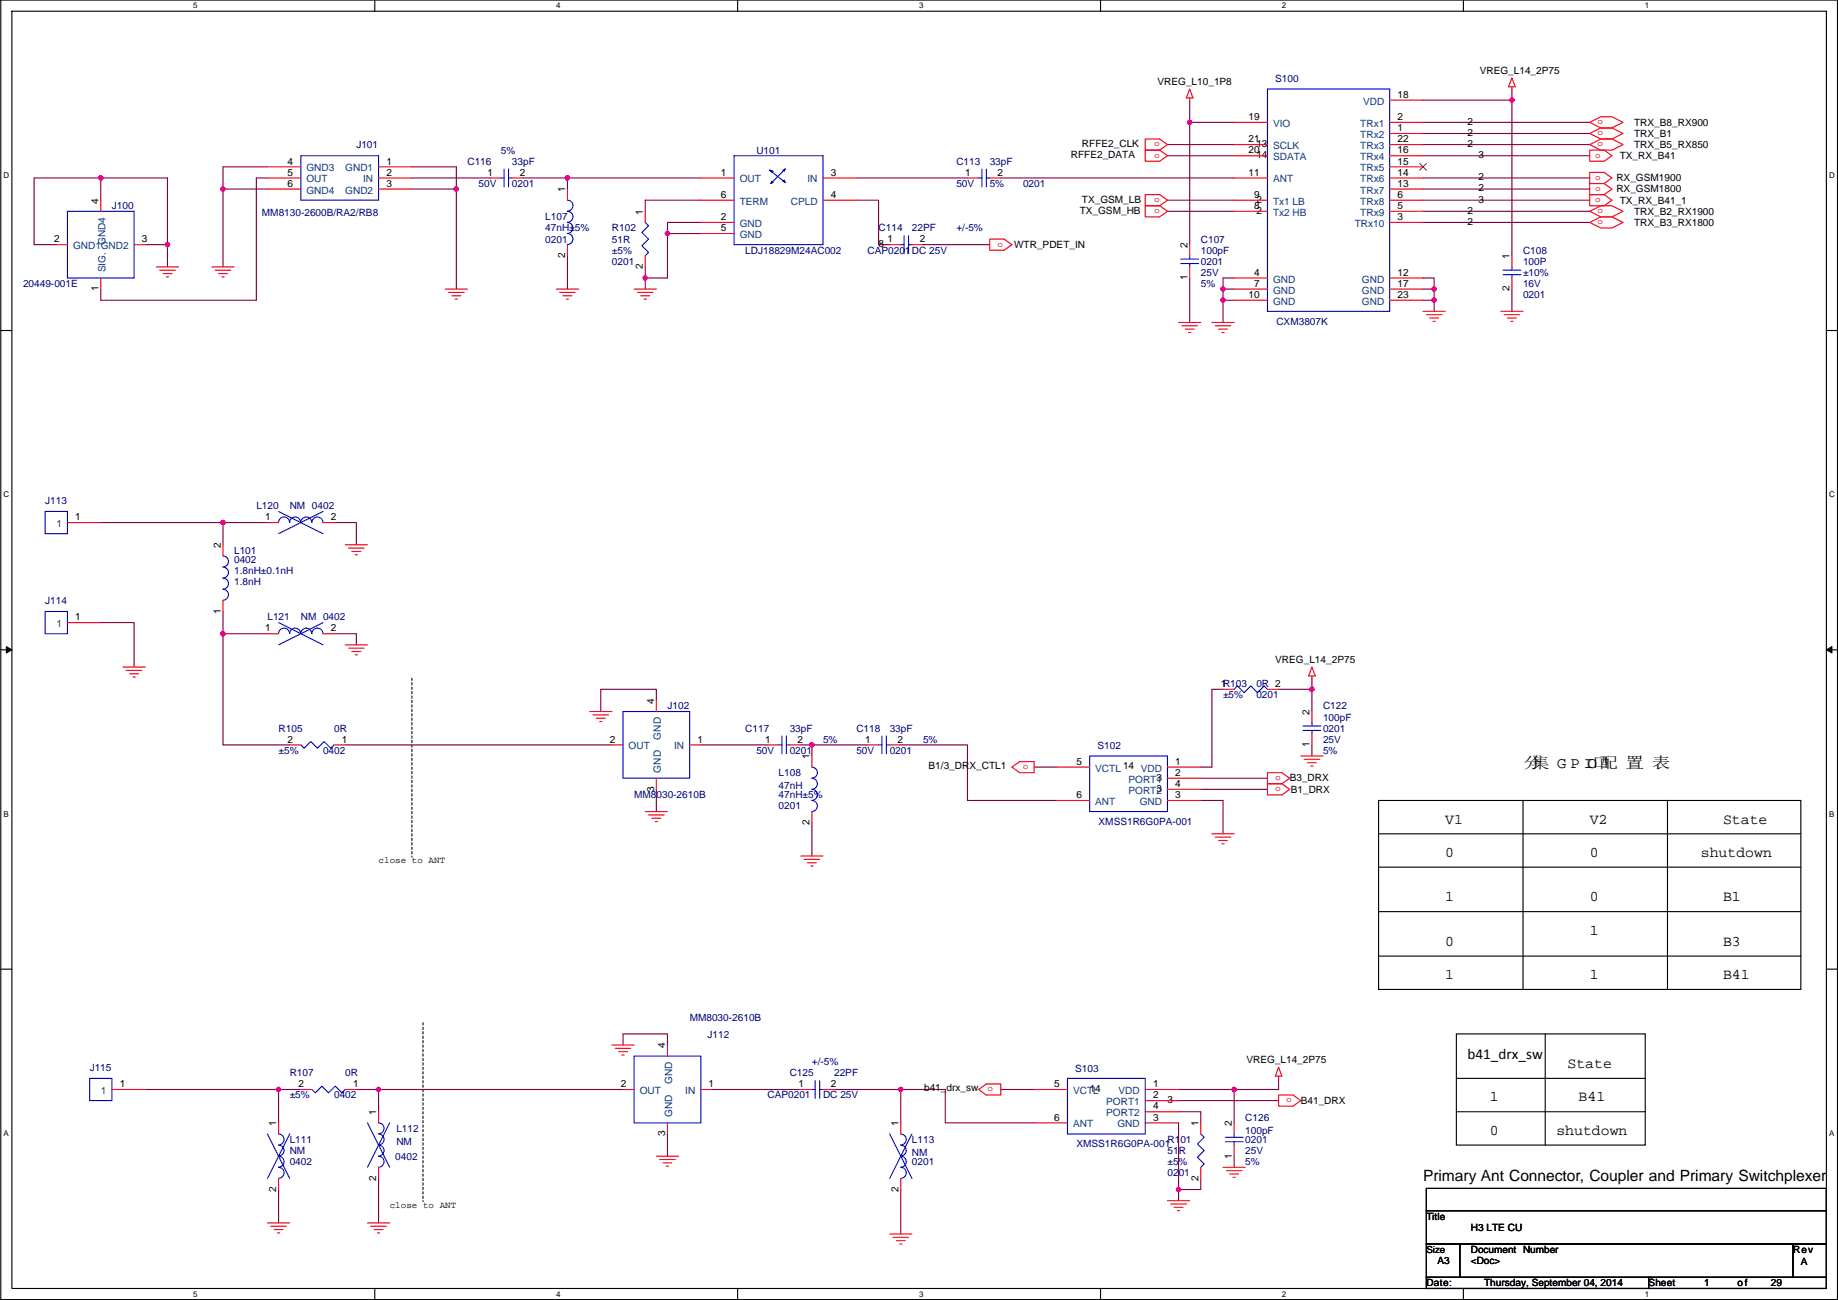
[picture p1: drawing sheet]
<svg xmlns="http://www.w3.org/2000/svg" width="420mm" height="297mm" viewBox="0 0 420 297" stroke-linecap="round" stroke-linejoin="round" font-family="sans-serif">
<path d="M.2 0h419.8v296.9h-419.8zM2.7 2.6h414.8v291.8h-414.8z" fill="none" stroke="#000" stroke-width=".25"/>
<g fill="#fff">
<path d="M44.2 .3h1v2h-1z"/>
<path d="M44.2 294.7h1v2h-1z"/>
</g>
<path d="M85.7 0v2.6M85.7 294.4v2.5" fill="none" stroke="#000" stroke-width=".25"/>
<g fill="#fff">
<path d="M127.1 .3h1v2h-1z"/>
<path d="M127.1 294.7h1v2h-1z"/>
</g>
<path d="M168.6 0v2.6M168.6 294.4v2.5" fill="none" stroke="#000" stroke-width=".25"/>
<g fill="#fff">
<path d="M210.1 .3h1v2h-1z"/>
<path d="M210.1 294.7h1v2h-1z"/>
</g>
<path d="M251.6 0v2.6M251.6 294.4v2.5" fill="none" stroke="#000" stroke-width=".25"/>
<g fill="#fff">
<path d="M293 .3h1v2h-1z"/>
<path d="M293 294.7h1v2h-1z"/>
</g>
<path d="M334.5 0v2.6M334.5 294.4v2.5" fill="none" stroke="#000" stroke-width=".25"/>
<g fill="#fff">
<path d="M376 .3h1v2h-1z"/>
<path d="M376 294.7h1v2h-1z"/>
<path d="M.8 39h1.3v2.1h-1.3z"/>
<path d="M418.1 39h1.3v2.1h-1.3z"/>
<path d="M.8 112h1.3v2h-1.3z"/>
<path d="M418.1 112h1.3v2h-1.3z"/>
</g>
<path d="M.2 75.5h2.5M417.5 75.5h2.5" fill="none" stroke="#000" stroke-width=".25"/>
<g fill="#fff">
<path d="M.8 185h1.2v2h-1.2z"/>
<path d="M418.1 185h1.2v2h-1.2z"/>
</g>
<path d="M.2 148.5h2.5M417.5 148.5h2.5" fill="none" stroke="#000" stroke-width=".25"/>
<path d="M1.4 147.7l1.3 .8-1.3 .7zM417.5 148.5l1.3-.8v1.5z" fill="#000" stroke="#000" stroke-width=".23"/>
<g fill="#fff">
<path d="M.8 257.9h1.2v2h-1.2z"/>
<path d="M418.1 257.9h1.2v2h-1.2z"/>
</g>
<g fill="none" stroke="#000" stroke-width=".25">
<path d="M315.1 182.9h96.6v43.2h-96.6zM315.1 190.5h96.6M315.1 198.1h96.6M348.2 182.9v43.2M381.2 182.9v43.2M315.1 208.3h96.6M315.1 218.5h96.6M.2 221.4h2.5M332.9 236.2h43.2v25.4h-43.2zM353.2 236.2v25.4M417.5 221.4h2.5M332.9 246.4h43.2"/>
<path d="M332.9 254h43.2M326.1 271.5h91.4v5.1h-91.4zM326.1 276.6h91.4v7.6h-91.4zM326.1 291.9h50.8v2.5h-50.8zM326.1 284.2h7.6v7.7h-7.6zM333.7 284.2h76.2v7.7h-76.2zM376.9 291.9h40.6v2.5h-40.6zM409.9 284.2h7.6v7.7h-7.6z"/>
</g>
<path d="M94.2 155v40.6M94.2 195.6h.1M96.7 233.7v40.6M96.7 274.3h.1" fill="none" stroke="#000" stroke-width=".25" stroke-dasharray=".5 .5"/>
<g fill="none" stroke="#800040" stroke-width=".25">
<path d="M61.1 38.1h-10.1v5.1M94.2 38.1h10.1v5.1M266.9 33h15.2M266.9 35.6h15.2M272 28h10.1M272 22.9v5.1M272 28v27.9M325.3 30.5h38.1M325.3 33h38.1M325.3 22.9h20.3M325.3 35.6h38.1M325.3 28h38.1"/>
<path d="M345.6 22.9v35.5M345.6 20.3v2.6M23 40.7h-15.2v15.2h5.1M23 40.7h15.3v15.2M23 40.7v5M33.2 55.9h5.1M38.3 55.9v5.1M51 43.2h10.1M51 43.2v17.8M61.1 40.7h-2.5v27.9h-35.6v-2.5M94.2 43.2h10.1M94.2 40.7h17.7"/>
<path d="M104.3 43.2v22.9M119.6 40.7h10.1M129.7 40.7h30.5M129.7 58.4v7.7M129.7 40.7v2.5M152.6 53.4v10.1h-5.1M152.6 53.4h7.6M160.2 45.7h-12.7v2.6M160.2 50.8h-7.6v2.6M195.8 40.7h25.4M195.8 45.7h5v10.2h2.6M211 55.9h15.2"/>
<path d="M228.8 40.7h53.3M266.9 45.7h15.2M266.9 48.3h15.2M325.3 43.2h38.1M325.3 45.7h38.1M325.3 40.7h38.1M325.3 48.3h38.1M325.3 50.8h38.1M147.5 61v2.5M147.5 63.5v2.6M272 63.5v10.2M279.6 66.1v2.5"/>
<path d="M279.6 68.6v5.1M279.6 66.1h2.5M279.6 68.6h2.5M282.1 63.5h-2.5v2.6M325.3 63.5h2.5v2.6M325.3 66.1h2.5M325.3 68.6h2.5v2.5M327.8 66.1v2.5M345.6 66.1v5M23 119.4h28M61.1 119.4h-10.1v5.1M76.4 119.4h5.1v5.1"/>
<path d="M51 139.7v5.1M23 142.3h7.7v10.1M51 144.8v25.4h15.2M51 144.8h10.1M76.4 144.8h5.1v2.5M279.6 157.5h-2.6v17.8h-2.5M292.3 157.5h7.6M299.9 155v2.5M299.9 157.5v5.1M78.9 170.2h61M150 160v-2.5h-12.7v5.1M160.2 170.2h15.2"/>
<path d="M183.1 170.2h2.5M185.6 170.2v2.5M185.6 170.2h12.7M205.9 170.2h15.3v12.7h20.3M236.4 175.3h5.1M274.5 177.8h15.2M299.9 170.2v2.5M150 180.4v5M185.6 188v7.6M274.5 180.4h15.2M274.5 182.9h5.1v7.6M142.4 238.8v-2.6h10.2v2.6"/>
<path d="M33.2 248.9h30.5M63.7 248.9h5.1M63.7 248.9v7.7M81.5 248.9h5M142.4 248.9h-55.9v5.1M152.6 259.1v5.1M162.7 248.9h20.4M190.7 248.9h15.2M205.9 248.9v7.7M205.9 248.9h10.2v7.7h20.3M228.8 248.9h7.6M269.4 248.9h12.7"/>
<path d="M269.4 256.6v15.2M269.4 254h5.1v2.6M269.4 251.5h22.9M282.1 248.9v7.7M292.3 246.4v2.5h-10.2M63.7 271.8v7.6M86.5 269.3v10.1M205.9 271.8v10.2M274.5 269.3v2.5h-5.1v2.5M282.1 264.2v2.5"/>
</g>
<g fill="#f0f" stroke="#f0f" stroke-width=".25">
<circle cx="129.7" cy="40.6" r=".5"/>
<circle cx="104.3" cy="43.2" r=".5"/>
<circle cx="23" cy="40.6" r=".5"/>
<circle cx="38.3" cy="55.9" r=".5"/>
<circle cx="279.6" cy="68.6" r=".5"/>
<circle cx="279.6" cy="66" r=".5"/>
<circle cx="327.8" cy="66" r=".5"/>
<circle cx="327.8" cy="68.6" r=".5"/>
<circle cx="345.6" cy="22.9" r=".5"/>
<circle cx="147.5" cy="63.5" r=".5"/>
<circle cx="152.6" cy="53.3" r=".5"/>
<circle cx="51" cy="43.2" r=".5"/>
<circle cx="185.6" cy="170.2" r=".5"/>
<circle cx="86.5" cy="248.9" r=".5"/>
<circle cx="299.9" cy="157.5" r=".5"/>
<circle cx="282.1" cy="248.9" r=".5"/>
<circle cx="205.9" cy="248.9" r=".5"/>
<circle cx="271.9" cy="27.9" r=".5"/>
<circle cx="269.4" cy="271.8" r=".5"/>
<circle cx="63.7" cy="248.9" r=".5"/>
<circle cx="51" cy="144.8" r=".5"/>
<circle cx="51" cy="119.4" r=".5"/>
</g>
<g fill="none" stroke="#f00" stroke-width=".25">
<path d="M345.6 17.8l.8 2h-1.5zM345.6 19.8v.5M61.1 38.1h7.7M86.5 38.1h7.7M261.8 34.3h3.3l1.8 1.3-1.8 1.3h-3.3zM261.8 31.8h3.3l1.8 1.2-1.8 1.3h-3.3zM272 20.3l.7 2.1h-1.5zM272 22.4v.5M282.1 28h7.6M282.1 35.6h7.6M282.1 33h7.6M317.7 30.5h7.6"/>
<path d="M317.7 28h7.6M317.7 38.1h7.6M317.7 35.6h7.6M317.7 22.9h7.6M317.7 33h7.6M363.4 34.3h3.3l1.8 1.3-1.8 1.3h-3.3zM363.4 39.4h3.3l1.8 1.3-1.8 1.2h-3.3zM363.4 30.5l2.5-1.3h2.6l2.5 1.3-2.5 1.3h-2.6zM363.4 33l2.5-1.2h2.6l2.5 1.2-2.5 1.3h-2.6zM363.4 28l2.5-1.3h2.6l2.5 1.3-2.5 1.2h-2.6zM12.9 55.9h2.5M23 45.7v2.6"/>
<path d="M30.7 55.9h2.5M61.1 40.7h7.7M61.1 43.2h7.7M86.5 40.7h7.7M86.5 43.2h7.7M111.9 40.7h2.6M117 40.7h2.6M129.7 43.2v2.5M129.7 55.9v2.5M147.5 48.3v2.5M147.5 58.4v2.6M160.2 53.4h7.6"/>
<path d="M160.2 50.8h7.6M160.2 45.7h7.6M160.2 40.7h7.6M188.1 45.7h7.7M188.1 40.7h7.7M203.4 55.9h2.5M208.5 55.9h2.5M221.2 40.7h2.5M226.2 40.7h2.6M226.2 54.6h3.3l1.8 1.3-1.8 1.3h-3.3zM261.8 44.5h3.3l1.8 1.2-1.8 1.3h-3.3zM261.8 47h3.3l1.8 1.3-1.8 1.3h-3.3z"/>
<path d="M272 55.9v2.5M282.1 48.3h7.6M282.1 45.7h7.6M282.1 40.7h7.6M317.7 50.8h7.6M317.7 48.3h7.6M317.7 45.7h7.6M317.7 43.2h7.6M317.7 40.7h7.6M345.6 58.4v2.6M363.4 44.5h3.3l1.8 1.2-1.8 1.3h-3.3zM363.4 50.8l2.5-1.2h2.6l2.5 1.2-2.5 1.3h-2.6z"/>
<path d="M363.4 48.3l2.5-1.3h2.6l2.5 1.3-2.5 1.3h-2.6zM366.7 41.9h-3.3v2.6h3.3M366.7 41.9l1.8 1.3-1.8 1.3M23 63.5v2.6M35.7 61h5.1M36.5 61.7h3.6M37.3 62.5h2M38 63.3h.5M48.4 61h5.1M49.2 61.7h3.6M50 62.5h2M50.7 63.3h.5"/>
<path d="M101.8 66.1h5.1M102.5 66.8h3.6M103.3 67.6h2M104.1 68.3h.5M127.2 66.1h5.1M127.9 66.8h3.6M128.7 67.6h2M129.5 68.3h.5M145 66.1h5M145.7 66.8h3.6M146.5 67.6h2M147.2 68.3h.6"/>
<path d="M269.4 73.7h5.1M270.2 74.4h3.5M270.9 75.2h2.1M271.7 76h.5M272 61v2.5M277 73.7h5.1M277.8 74.4h3.6M278.6 75.2h2M279.3 76h.5M282.1 63.5h7.6M282.1 66.1h7.6M282.1 68.6h7.6"/>
<path d="M317.7 63.5h7.6M317.7 66.1h7.6M317.7 68.6h7.6M325.3 71.1h5.1M326.1 71.9h3.5M326.8 72.7h2.1M327.6 73.4h.5M343.1 71.1h5.1M343.8 71.9h3.6M344.6 72.7h2M345.4 73.4h.5M345.6 63.5v2.6"/>
<path d="M15.4 119.4h7.6M61.1 119.4h2.6M73.8 119.4h2.6M51 137.2v2.5M51 124.5v2.5M78.9 124.5h5.1M79.7 125.2h3.5M80.4 126h2.1M81.2 126.8h.5M15.4 142.3h7.6M28.1 152.4h5.1M28.9 153.2h3.5"/>
<path d="M29.6 153.9h2.1M30.4 154.7h.5M61.1 144.8h2.6M73.8 144.8h2.6M78.9 147.3h5.1M79.7 148.1h3.5M80.4 148.9h2.1M81.2 149.6h.5M279.6 157.5h2.5M289.7 157.5h2.6M299.9 154.5v.5M299.9 152.4l.8 2.1h-1.6z"/>
<path d="M66.2 170.2h2.6M76.4 170.2h2.5M134.8 162.6h5.1M135.6 163.3h3.5M136.3 164.1h2.1M137.1 164.9h.5M139.9 170.2h2.5M150 177.8v2.6M150 160v2.6M157.7 170.2h2.5M175.4 170.2h2.6M180.5 170.2h2.6"/>
<path d="M185.6 172.7v2.6M198.3 170.2h2.5M203.4 170.2h2.5M231.3 175.3l1.8-1.3h3.3v2.6h-3.3zM241.5 175.3h7.6M266.9 175.3h7.6M266.9 177.8h7.6M289.7 179.1h3.3l1.8 1.3-1.8 1.2h-3.3zM289.7 176.6h3.3l1.8 1.2-1.8 1.3h-3.3zM297.4 172.7h5M298.1 173.5h3.6M298.9 174.3h2"/>
<path d="M299.6 175h.6M299.9 167.7v2.5M299.9 162.6v2.5M147.5 185.4h5.1M148.3 186.2h3.5M149 187h2.1M149.8 187.7h.5M183.1 195.6h5M183.8 196.4h3.6M184.6 197.1h2M185.3 197.9h.6M185.6 185.4v2.6"/>
<path d="M241.5 182.9h7.6M266.9 182.9h7.6M266.9 180.4h7.6M277 190.5h5.1M277.8 191.3h3.6M278.6 192h2M279.3 192.8h.5M139.9 238.8h5.1M140.6 239.5h3.6M152.6 238.8v2.5M25.6 248.9h7.6M63.7 256.6v2.5"/>
<path d="M68.8 248.9h2.5M78.9 248.9h2.6M86.5 254v2.6M141.4 240.3h2M142.2 241.1h.5M142.4 248.9h2.6M152.6 256.6v2.5M160.2 248.9h2.5M183.1 248.9h2.5M188.1 248.9h2.6M205.9 256.6v2.5M223.7 248.9l1.8-1.2h3.3v2.5h-3.3z"/>
<path d="M236.4 248.9h7.6M236.4 256.6h7.6M261.8 248.9h7.6M261.8 251.5h7.6M261.8 256.6h7.6M261.8 254h7.6M274.5 256.6v2.5M282.1 256.6v2.5M292.3 243.9l.7 2h-1.5zM292.3 245.9v.5M292.3 250.2h3.3l1.8 1.3-1.8 1.3h-3.3zM61.1 279.4h5.1"/>
<path d="M63.7 269.3v2.5M84 279.4h5.1M86.5 266.7v2.6M150 264.2h5.1M150.8 264.9h3.6M151.6 265.7h2M152.3 266.5h.5M205.9 269.3v2.5M266.9 274.3h5.1M267.6 275.1h3.6M268.4 275.9h2M269.2 276.6h.5"/>
<path d="M274.5 266.7v2.6M279.6 266.7h5.1M280.3 267.5h3.6M281.1 268.2h2M281.9 269h.5M282.1 261.6v2.6M61.9 280.2h3.6M62.7 280.9h2M63.4 281.7h.5M84.8 280.2h3.5M85.5 280.9h2.1M86.3 281.7h.5"/>
<path d="M203.4 282h5.1M204.1 282.7h3.6M204.9 283.5h2M205.7 284.2h.5"/>
</g>
<g fill="none" stroke="#00f" stroke-width=".25">
<path d="M68.8 35.6h17.7v10.1h-17.7zM115.2 38.6v4.1M116.3 38.6v4.1M167.8 35.6h20.3v20.3h-20.3zM175.9 38.9l3.6 2.8M175.9 38.9l.8 .2-.2 .3zM179 38.9l.5-.3-.3 .5zM179.5 38.6l-3.3 3.3M224.5 38.6v4.1M225.5 38.6v4.1M289.7 20.3h28v50.8h-28zM15.4 48.3h15.3v15.2h-15.3z"/>
<path d="M114.5 40.7h.7M116.3 40.7h.7M129.7 45.7a1.26 1.26 0 0 1 1.3 1.3 1.26 1.26 0 0 1-1.3 1.3M129.7 48.3a1.26 1.26 0 0 1 1.3 1.2 1.26 1.26 0 0 1-1.3 1.3 1.27 1.27 0 0 1 1.3 1.3 1.27 1.27 0 0 1-1.3 1.2M129.7 53.4a1.26 1.26 0 0 1 1.3 1.2 1.26 1.26 0 0 1-1.3 1.3M147.5 50.8l.8 .8-1.6 1.5 1.6 1.5-1.6 1.6 1.6 1.5-.8 .7M176.5 41.4l.2 .3-.5 .2zM179 41.4l.2-.2 .3 .5zM205.9 55.9h.8M206.7 53.9v4M207.7 53.9v4M207.7 55.9h.8"/>
<path d="M223.7 40.7h.8M225.5 40.7h.7M269.9 59.2h4.1M272 58.4v.8M269.9 60.2h4.1M272 60.2v.8M343.6 61.7h4.1M343.6 62.8h4.1M345.6 61v.7M345.6 62.8v.7M10.3 116.9h5.1v5h-5.1zM63.7 119.4a1.26 1.26 0 0 1 1.2-1.3 1.26 1.26 0 0 1 1.3 1.3"/>
<path d="M63.7 116.9l10.1 5M66.2 119.4a1.26 1.26 0 0 1 1.3-1.3 1.26 1.26 0 0 1 1.2 1.3 1.27 1.27 0 0 1 1.3-1.3 1.27 1.27 0 0 1 1.3 1.3M71.3 119.4a1.26 1.26 0 0 1 1.3-1.3 1.26 1.26 0 0 1 1.2 1.3M73.8 116.9l-10.1 5M10.3 139.7h5.1v5.1h-5.1zM51 132.1a1.27 1.27 0 0 1 1.2 1.3 1.27 1.27 0 0 1-1.2 1.2 1.26 1.26 0 0 1 1.2 1.3 1.26 1.26 0 0 1-1.2 1.3M51 127a1.27 1.27 0 0 1 1.2 1.3 1.27 1.27 0 0 1-1.2 1.3 1.26 1.26 0 0 1 1.2 1.2 1.26 1.26 0 0 1-1.2 1.3M63.7 144.8a1.26 1.26 0 0 1 1.2-1.3 1.26 1.26 0 0 1 1.3 1.3M63.7 142.3l10.1 5M66.2 144.8a1.26 1.26 0 0 1 1.3-1.3 1.26 1.26 0 0 1 1.2 1.3 1.27 1.27 0 0 1 1.3-1.3 1.27 1.27 0 0 1 1.3 1.3M71.3 144.8a1.26 1.26 0 0 1 1.3-1.3 1.26 1.26 0 0 1 1.2 1.3M73.8 142.3l-10.1 5"/>
<path d="M282.1 157.5l.8-.8 1.5 1.6 1.5-1.6 1.6 1.6 1.5-1.6 .7 .8M68.8 170.2l.7 .8 1.5-1.6 1.6 1.6 1.5-1.6 1.5 1.6 .8-.8M142.4 162.6h15.3v15.2h-15.3zM178 170.2h.7M178.7 168.2v4M179.8 168.2v4M179.8 170.2h.7M185.6 175.3a1.26 1.26 0 0 1 1.2 1.2 1.26 1.26 0 0 1-1.2 1.3M185.6 177.8a1.26 1.26 0 0 1 1.2 1.3 1.26 1.26 0 0 1-1.2 1.2 1.27 1.27 0 0 1 1.2 1.3 1.27 1.27 0 0 1-1.2 1.3 1.27 1.27 0 0 1 1.2 1.2 1.27 1.27 0 0 1-1.2 1.3M200.8 170.2h.8M201.6 168.2v4M202.6 168.2v4"/>
<path d="M202.6 170.2h.8M249.1 172.7h17.8v12.7h-17.8zM297.9 166.9h4M297.9 165.9h4M299.9 166.9v.8M299.9 165.1v.8M20.5 246.4h5.1v5.1h-5.1zM61.1 259.1l5.1 10.2M63.7 259.1a1.26 1.26 0 0 1 1.2 1.3 1.26 1.26 0 0 1-1.2 1.2 1.27 1.27 0 0 1 1.2 1.3 1.27 1.27 0 0 1-1.2 1.3M66.2 259.1l-5.1 10.2M71.3 248.9l.8 .8 1.5-1.5 1.5 1.5 1.5-1.5 1.6 1.5 .7-.8M84 256.6l5.1 10.1"/>
<path d="M86.5 256.6a1.26 1.26 0 0 1 1.3 1.2 1.26 1.26 0 0 1-1.3 1.3M86.5 259.1a1.26 1.26 0 0 1 1.3 1.3 1.26 1.26 0 0 1-1.3 1.2 1.27 1.27 0 0 1 1.3 1.3 1.27 1.27 0 0 1-1.3 1.3M89.1 256.6l-5.1 10.1M145 241.3h15.2v15.3h-15.2zM185.6 248.9h.8M186.4 246.9v4.1M187.4 246.9v4.1M187.4 248.9h.7M203.4 259.1l5.1 10.2M205.9 259.1a1.26 1.26 0 0 1 1.3 1.3 1.26 1.26 0 0 1-1.3 1.2 1.27 1.27 0 0 1 1.3 1.3 1.27 1.27 0 0 1-1.3 1.3M208.5 259.1l-5.1 10.2M244 246.4h17.8v12.7h-17.8z"/>
<path d="M274.5 259.1l.8 .8-1.6 1.5 1.6 1.5-1.6 1.5 1.6 1.6-.8 .7M280.1 259.9h4.1M282.1 259.1v.8M63.7 264.2a1.26 1.26 0 0 1 1.2 1.2 1.26 1.26 0 0 1-1.2 1.3 1.27 1.27 0 0 1 1.2 1.3 1.27 1.27 0 0 1-1.2 1.2M86.5 264.2a1.26 1.26 0 0 1 1.3 1.2 1.26 1.26 0 0 1-1.3 1.3M205.9 264.2a1.26 1.26 0 0 1 1.3 1.2 1.26 1.26 0 0 1-1.3 1.3 1.27 1.27 0 0 1 1.3 1.3 1.27 1.27 0 0 1-1.3 1.2M280.1 260.9h4.1M282.1 260.9v.7"/>
</g>
<path d="M324.5 37.4l1.6 1.5M326.1 37.4l-1.6 1.5" fill="none" stroke="#804000" stroke-width=".23"/>
<g font-size="3.6">
<text x="348.2" y="175.6">分</text>
<text x="349.9" y="175.6">集 G P IO口</text>
<text x="365.6" y="175.6">配 置 表</text>
<text x="325.3" y="269.9">Primary Ant Connector, Coupler and Primary Switchplexer</text>
</g>
<text font-size="3.5" x="335.5" y="242.1">b41_drx_sw</text>
<g font-size="3.4">
<text x="330.4" y="188.2">V1</text>
<text x="363.4" y="188.2">V2</text>
<text x="393.9" y="188.2">State</text>
<text x="330.4" y="195.8">0</text>
<text x="363.4" y="195.8">0</text>
<text x="388.8" y="195.8">shutdown</text>
<text x="330.4" y="206">1</text>
<text x="363.4" y="206">0</text>
<text x="393.9" y="206">B1</text>
<text x="363.4" y="213.6">1</text>
<text x="330.4" y="216.1">0</text>
<text x="393.9" y="216.1">B3</text>
<text x="330.4" y="223.7">1</text>
<text x="363.4" y="223.7">1</text>
<text x="393.9" y="223.7">B41</text>
<text x="358.3" y="244.1">State</text>
<text x="340.5" y="251.7">1</text>
<text x="360.9" y="251.7">B41</text>
<text x="340.5" y="259.3">0</text>
<text x="355.8" y="259.3">shutdown</text>
</g>
<g font-size="2.3">
<text x="338.3" y="16.8">VREG_L14_2P75</text>
<text x="264.6" y="19.3">VREG_L10_1P8</text>
<text x="319.5" y="22.4">18</text>
<text x="285.4" y="27.4">19</text>
<text x="319.5" y="30">1</text>
<text x="319.5" y="27.4">2</text>
<text x="335.5" y="28.5">2</text>
<text x="373.6" y="28.7">TRX_B8_RX900</text>
<text x="247.3" y="33.6">RFFE2_CLK</text>
<text x="285.4" y="35.1">20</text>
<text x="285.4" y="32.5">21</text>
<text x="287.2" y="33.6">13</text>
<text x="319.5" y="35.1">16</text>
<text x="319.5" y="32.5">22</text>
<text x="335.5" y="31">2</text>
<text x="335.5" y="33.6">2</text>
<text x="373.6" y="31.3">TRX_B1</text>
<text x="373.6" y="33.8">TRX_B5_RX850</text>
<text x="65.7" y="37.6">4</text>
<text x="65.7" y="40.1">5</text>
<text x="88.3" y="40.1">2</text>
<text x="88.3" y="37.6">1</text>
<text x="111.4" y="40.1">1</text>
<text x="118.8" y="40.1">2</text>
<text x="164.8" y="40.1">1</text>
<text x="189.9" y="40.1">3</text>
<text x="220.7" y="40.1">1</text>
<text x="228" y="40.1">2</text>
<text x="244.8" y="36.1">RFFE2_DATA</text>
<text x="285.4" y="40.1">11</text>
<text x="287.2" y="36.1">14</text>
<text x="319.5" y="40.1">14</text>
<text x="319.5" y="37.6">15</text>
<text x="338" y="41.2">2</text>
<text x="338" y="36.1">3</text>
<text x="369.5" y="41.4">RX_GSM1900</text>
<text x="370.3" y="36.4">TX_RX_B41</text>
<text x="22.5" y="46.5" transform="rotate(-90 22.5 46.5)">4</text>
<text x="65.7" y="42.7">6</text>
<text x="88.3" y="42.7">3</text>
<text x="129.2" y="44" transform="rotate(-90 129.2 44)">1</text>
<text x="164.8" y="45.2">6</text>
<text x="189.9" y="45.2">4</text>
<text x="247.3" y="46.3">TX_GSM_LB</text>
<text x="286.7" y="47.8">8</text>
<text x="286.7" y="45.2">9</text>
<text x="287.2" y="46.3">2</text>
<text x="319.5" y="47.8">5</text>
<text x="319.5" y="45.2">6</text>
<text x="319.5" y="42.7">13</text>
<text x="338" y="43.7">2</text>
<text x="338" y="46.3">3</text>
<text x="369.5" y="44">RX_GSM1800</text>
<text x="370.3" y="46.5">TX_RX_B41_1</text>
<text x="147" y="49" transform="rotate(-90 147 49)">1</text>
<text x="164.8" y="52.8">5</text>
<text x="164.8" y="50.3">2</text>
<text x="246.8" y="48.8">TX_GSM_HB</text>
<text x="287.2" y="48.8">2</text>
<text x="319.5" y="50.3">3</text>
<text x="335.5" y="51.4">2</text>
<text x="335.5" y="48.8">2</text>
<text x="373.6" y="51.6">TRX_B3_RX1800</text>
<text x="373.6" y="49.1">TRX_B2_RX1900</text>
<text x="12.4" y="55.4">2</text>
<text x="32.4" y="55.4">3</text>
<text x="129.2" y="59" transform="rotate(-90 129.2 59)">2</text>
<text x="200.8" y="56.4">8</text>
<text x="202.9" y="55.4">1</text>
<text x="210.2" y="55.4">2</text>
<text x="231.8" y="56.7">WTR_PDET_IN</text>
<text x="271.4" y="56.7" transform="rotate(-90 271.4 56.7)">2</text>
<text x="345.1" y="59.2" transform="rotate(-90 345.1 59.2)">1</text>
<text x="147" y="61.5" transform="rotate(-90 147 61.5)">2</text>
<text x="271.4" y="64.1" transform="rotate(-90 271.4 64.1)">1</text>
<text x="286.7" y="63">4</text>
<text x="286.7" y="65.5">7</text>
<text x="319.5" y="63">12</text>
<text x="319.5" y="65.5">17</text>
<text x="22.5" y="66.6" transform="rotate(-90 22.5 66.6)">1</text>
<text x="285.4" y="68.1">10</text>
<text x="319.5" y="68.1">23</text>
<text x="345.1" y="66.6" transform="rotate(-90 345.1 66.6)">2</text>
<text x="17.2" y="118.9">1</text>
<text x="60.6" y="118.9">1</text>
<text x="75.6" y="118.9">2</text>
<text x="50.5" y="125.2" transform="rotate(-90 50.5 125.2)">2</text>
<text x="17.2" y="141.7">1</text>
<text x="50.5" y="140.3" transform="rotate(-90 50.5 140.3)">1</text>
<text x="60.6" y="144.3">1</text>
<text x="75.6" y="144.3">2</text>
<text x="291.5" y="151.4">VREG_L14_2P75</text>
<text x="149.5" y="160.8" transform="rotate(-90 149.5 160.8)">4</text>
<text x="279.1" y="157">1R103</text>
<text x="299.4" y="163.3" transform="rotate(-90 299.4 163.3)">2</text>
<text x="65.7" y="169.7">2</text>
<text x="78.2" y="169.7">1</text>
<text x="139.4" y="169.7">2</text>
<text x="159.4" y="169.7">1</text>
<text x="174.9" y="169.7">1</text>
<text x="182.3" y="169.7">2</text>
<text x="185.1" y="173.5" transform="rotate(-90 185.1 173.5)">1</text>
<text x="197.8" y="169.7">1</text>
<text x="205.2" y="169.7">2</text>
<text x="299.4" y="170.7" transform="rotate(-90 299.4 170.7)">1</text>
<text x="212.3" y="175.8">B1/3_DRX_CTL1</text>
<text x="246.1" y="174.8">5</text>
<text x="264.3" y="178.4">3</text>
<text x="268.7" y="174.8">1</text>
<text x="268.7" y="177.3">2</text>
<text x="268.7" y="179.8">4</text>
<text x="294.8" y="178.4">B3_DRX</text>
<text x="149.5" y="180.9" transform="rotate(-90 149.5 180.9)">3</text>
<text x="246.1" y="182.4">6</text>
<text x="264.3" y="180.9">3</text>
<text x="268.7" y="182.4">3</text>
<text x="295.1" y="181.1">B1_DRX</text>
<text x="185.1" y="188.5" transform="rotate(-90 185.1 188.5)">2</text>
<text x="152" y="239.5" transform="rotate(-90 152 239.5)">4</text>
<text x="284.9" y="242.9">VREG_L14_2P75</text>
<text x="27.4" y="248.4">1</text>
<text x="68.3" y="248.4">2</text>
<text x="80.7" y="248.4">1</text>
<text x="141.9" y="248.4">2</text>
<text x="162" y="248.4">1</text>
<text x="182.6" y="248.4">1</text>
<text x="189.9" y="248.4">2</text>
<text x="211.3" y="249.2">b41_drx_sw</text>
<text x="241" y="248.4">5</text>
<text x="249.1" y="249.5">14</text>
<text x="263.6" y="248.4">1</text>
<text x="263.6" y="251">2</text>
<text x="63.2" y="257.3" transform="rotate(-90 63.2 257.3)">1</text>
<text x="86" y="254.8" transform="rotate(-90 86 254.8)">1</text>
<text x="205.4" y="257.3" transform="rotate(-90 205.4 257.3)">1</text>
<text x="241" y="256">6</text>
<text x="263.6" y="253.5">4</text>
<text x="263.6" y="256">3</text>
<text x="266.9" y="252">3</text>
<text x="274" y="257.3" transform="rotate(-90 274 257.3)">1</text>
<text x="281.6" y="257.3" transform="rotate(-90 281.6 257.3)">2</text>
<text x="297.4" y="252.3">B41_DRX</text>
<text x="152" y="259.6" transform="rotate(-90 152 259.6)">3</text>
<text x="86" y="269.8" transform="rotate(-90 86 269.8)">2</text>
<text x="274" y="269.8" transform="rotate(-90 274 269.8)">2</text>
<text x="281.6" y="264.7" transform="rotate(-90 281.6 264.7)">1</text>
<text x="63.2" y="272.3" transform="rotate(-90 63.2 272.3)">2</text>
<text x="205.4" y="272.3" transform="rotate(-90 205.4 272.3)">2</text>
<text x="326.1" y="278.7">Title</text>
<text x="336.2" y="281.2">H3 LTE CU</text>
<text x="336.2" y="286.3">Document Number</text>
<text x="409.9" y="286.3">Rev</text>
<text x="326.1" y="293.9">Date:</text>
<text x="328.6" y="288.8">A3</text>
<text x="336.2" y="288.8">&lt;Doc&gt;</text>
<text x="339.3" y="293.9">Thursday, September 04, 2014</text>
<text x="376.9" y="293.9">Sheet</text>
<text x="389.6" y="293.9">1</text>
<text x="397.2" y="293.9">of</text>
<text x="404.8" y="293.9">29</text>
<text x="411.7" y="289.1">A</text>
</g>
<g font-size="2.3" fill="#000080">
<text x="291.5" y="18.8">S100</text>
<text x="81.5" y="33.8">J101</text>
<text x="114.5" y="35.1">5%</text>
<text x="172.9" y="35.1">U101</text>
<text x="106.9" y="37.6">C116</text>
<text x="117" y="37.6">33pF</text>
<text x="218.6" y="37.6">C113</text>
<text x="226.2" y="37.6">33pF</text>
<text x="25.6" y="47.8">J100</text>
<text x="109.4" y="42.7">50V</text>
<text x="117" y="42.7">0201</text>
<text x="218.6" y="42.7">50V</text>
<text x="226.2" y="42.7">5%</text>
<text x="233.9" y="42.7">0201</text>
<text x="59.9" y="49.3">MM8130-2600B/RA2/RB8</text>
<text x="124.6" y="50.3">L107</text>
<text x="124.6" y="52.9">47nH±5%</text>
<text x="139.9" y="52.9">R102</text>
<text x="200.8" y="52.9">C114</text>
<text x="208.5" y="52.9">22PF</text>
<text x="218.6" y="52.9">+/-5%</text>
<text x="124.6" y="55.4">0201</text>
<text x="139.9" y="55.4">51R</text>
<text x="139.9" y="58">±5%</text>
<text x="170.4" y="58">LDJ18829M24AC002</text>
<text x="198.3" y="58">CAP0201DC 25V</text>
<text x="274.5" y="55.4">C107</text>
<text x="274.5" y="58">100pF</text>
<text x="348.2" y="58">C108</text>
<text x="5.3" y="65.6">20449-001E</text>
<text x="139.9" y="60.5">0201</text>
<text x="274.5" y="60.5">0201</text>
<text x="274.5" y="63">25V</text>
<text x="274.5" y="65.6">5%</text>
<text x="348.2" y="60.5">100P</text>
<text x="348.2" y="65.6">16V</text>
<text x="348.2" y="63">±10%</text>
<text x="348.2" y="68.1">0201</text>
<text x="291.8" y="74.2">CXM3807K</text>
<text x="10.3" y="115.1">J113</text>
<text x="58.6" y="116.4">L120</text>
<text x="66.2" y="116.4">NM 0402</text>
<text x="53.5" y="126.5">L101</text>
<text x="53.5" y="131.1">1.8nH±0.1nH</text>
<text x="53.5" y="128.6">0402</text>
<text x="10.3" y="138">J114</text>
<text x="53.5" y="133.6">1.8nH</text>
<text x="61.1" y="141.8">L121</text>
<text x="68.8" y="141.8">NM 0402</text>
<text x="279.6" y="159.6">±5%</text>
<text x="287.2" y="157">0R 2</text>
<text x="287.2" y="159.6">0201</text>
<text x="63.7" y="167.2">R105</text>
<text x="76.4" y="167.2">0R</text>
<text x="152.6" y="162.1">J102</text>
<text x="170.4" y="167.2">C117</text>
<text x="180.5" y="167.2">33pF</text>
<text x="195.8" y="167.2">C118</text>
<text x="203.4" y="167.2">33pF</text>
<text x="302.4" y="162.1">C122</text>
<text x="302.4" y="164.6">100pF</text>
<text x="302.4" y="167.2">0201</text>
<text x="63.7" y="172.3">±5%</text>
<text x="73.8" y="172.3">0402</text>
<text x="172.9" y="172.3">50V</text>
<text x="180.5" y="172.3">0201</text>
<text x="188.1" y="169.7">5%</text>
<text x="195.8" y="172.3">50V</text>
<text x="203.4" y="172.3">0201</text>
<text x="211" y="169.7">5%</text>
<text x="250.9" y="171.2">S102</text>
<text x="302.4" y="169.7">25V</text>
<text x="302.4" y="172.3">5%</text>
<text x="178" y="177.3">L108</text>
<text x="145" y="182.4">MM8030-2610B</text>
<text x="178" y="180.4">47nH</text>
<text x="178" y="182.4">47nH±5%</text>
<text x="178" y="185">0201</text>
<text x="251.1" y="188.5">XMSS1R6G0PA-001</text>
<text x="157.7" y="233.2">MM8030-2610B</text>
<text x="161.7" y="237.3">J112</text>
<text x="20.5" y="244.6">J115</text>
<text x="66.2" y="245.9">R107</text>
<text x="78.9" y="245.9">0R</text>
<text x="180.5" y="245.9">C125</text>
<text x="185.6" y="243.4">+/-5%</text>
<text x="190.7" y="245.9">22PF</text>
<text x="245.8" y="244.9">S103</text>
<text x="66.2" y="251">±5%</text>
<text x="76.4" y="251">0402</text>
<text x="175.4" y="251">CAP0201</text>
<text x="188.1" y="251">DC 25V</text>
<text x="284.7" y="256.1">C126</text>
<text x="66.2" y="261.2">L111</text>
<text x="66.2" y="263.7">NM</text>
<text x="90.6" y="258.6">L112</text>
<text x="90.6" y="261.7">NM</text>
<text x="208.5" y="261.2">L113</text>
<text x="246.1" y="262.2">XMSS1R6G0PA-001</text>
<text x="266.9" y="261.2">R101</text>
<text x="266.9" y="263.7">51R</text>
<text x="284.7" y="259.1">100pF</text>
<text x="284.7" y="261.2">0201</text>
<text x="284.7" y="263.7">25V</text>
<text x="66.2" y="266.2">0402</text>
<text x="90.3" y="265">0402</text>
<text x="208.5" y="264.2">NM</text>
<text x="208.5" y="266.2">0201</text>
<text x="266.9" y="266.2">±5%</text>
<text x="266.9" y="268.8">0201</text>
<text x="284.7" y="266.2">5%</text>
</g>
<g font-size="2.3" fill="#004080">
<text x="311.6" y="23.9">VDD</text>
<text x="291" y="29">VIO</text>
<text x="310.9" y="29">TRx1</text>
<text x="291" y="34.1">SCLK</text>
<text x="310.9" y="31.5">TRx2</text>
<text x="310.9" y="34.1">TRx3</text>
<text x="70" y="39.2">GND3</text>
<text x="70" y="41.7">OUT</text>
<text x="78.9" y="39.2">GND1</text>
<text x="83" y="41.7">IN</text>
<text x="169.1" y="41.7">OUT</text>
<text x="184.6" y="41.7">IN</text>
<text x="291" y="41.7">ANT</text>
<text x="291" y="36.6">SDATA</text>
<text x="310.9" y="41.7">TRx6</text>
<text x="310.9" y="39.2">TRx5</text>
<text x="310.9" y="36.6">TRx4</text>
<text x="70" y="44.2">GND4</text>
<text x="78.9" y="44.2">GND2</text>
<text x="169.1" y="46.8">TERM</text>
<text x="180.8" y="46.8">CPLD</text>
<text x="291" y="46.8">Tx1 LB</text>
<text x="310.9" y="46.8">TRx8</text>
<text x="310.9" y="44.2">TRx7</text>
<text x="169.1" y="51.9">GND</text>
<text x="291" y="49.3">Tx2 HB</text>
<text x="309.7" y="51.9">TRx10</text>
<text x="310.9" y="49.3">TRx9</text>
<text x="16.7" y="56.9">GND1GND2</text>
<text x="24.1" y="56" transform="rotate(-90 24.1 56)">GND4</text>
<text x="169.1" y="54.4">GND</text>
<text x="24.1" y="62.3" transform="rotate(-90 24.1 62.3)">SIG.</text>
<text x="291" y="64.6">GND</text>
<text x="311.3" y="64.6">GND</text>
<text x="291" y="67.1">GND</text>
<text x="291" y="69.6">GND</text>
<text x="311.3" y="67.1">GND</text>
<text x="311.3" y="69.6">GND</text>
<text x="12.9" y="120.4">1</text>
<text x="12.9" y="143.3">1</text>
<text x="143.7" y="171.2">OUT</text>
<text x="151.1" y="169" transform="rotate(-90 151.1 169)">GND</text>
<text x="154.1" y="171.2">IN</text>
<text x="151.1" y="176.6" transform="rotate(-90 151.1 176.6)">GND</text>
<text x="250.4" y="176.3">VCTL 14 VDD</text>
<text x="258" y="178.9">PORT1</text>
<text x="250.4" y="183.9">ANT</text>
<text x="258" y="181.4">PORT2</text>
<text x="260.5" y="183.9">GND</text>
<text x="23" y="250">1</text>
<text x="146.2" y="250">OUT</text>
<text x="153.6" y="247.7" transform="rotate(-90 153.6 247.7)">GND</text>
<text x="156.6" y="250">IN</text>
<text x="245.3" y="250">VCTL</text>
<text x="255.7" y="250">VDD</text>
<text x="153.6" y="255.3" transform="rotate(-90 153.6 255.3)">GND</text>
<text x="245.3" y="257.6">ANT</text>
<text x="252.9" y="252.5">PORT1</text>
<text x="252.9" y="255.1">PORT2</text>
<text x="255.4" y="257.6">GND</text>
</g>
<text font-size="2.2" x="326.1" y="286.2">Size</text>
<g font-size="2.1" fill="#f00">
<text x="365.2" y="28.4">o</text>
<text x="265.1" y="35.1" transform="rotate(180 265.1 35.1)">o</text>
<text x="265.1" y="32.6" transform="rotate(180 265.1 32.6)">o</text>
<text x="365.2" y="30.9">o</text>
<text x="365.2" y="33.5">o</text>
<text x="364.7" y="36">o</text>
<text x="364.7" y="41.1">o</text>
<text x="265.1" y="45.3" transform="rotate(180 265.1 45.3)">o</text>
<text x="265.1" y="47.8" transform="rotate(180 265.1 47.8)">o</text>
<text x="364.7" y="46.2">o</text>
<text x="364.7" y="43.6">o</text>
<text x="365.2" y="51.2">o</text>
<text x="365.2" y="48.7">o</text>
<text x="229.3" y="55.4" transform="rotate(180 229.3 55.4)">o</text>
<text x="235.1" y="174.8" transform="rotate(180 235.1 174.8)">o</text>
<text x="292.8" y="179.9" transform="rotate(180 292.8 179.9)">o</text>
<text x="292.8" y="177.3" transform="rotate(180 292.8 177.3)">o</text>
<text x="225.7" y="249.4">o</text>
<text x="295.3" y="251" transform="rotate(180 295.3 251)">o</text>
</g>
<g font-size="2.1">
<text x="86.5" y="197.3">close to ANT</text>
<text x="89.1" y="276">close to ANT</text>
</g>
<g font-size="1.8">
<text x="44.2" y="1.9">5</text>
<text x="127.1" y="1.9">4</text>
<text x="210.1" y="1.9">3</text>
<text x="293" y="1.9">2</text>
<text x="376" y="1.9">1</text>
<text x=".8" y="40.7">D</text>
<text x="418.1" y="40.7">D</text>
<text x=".8" y="113.6">C</text>
<text x="418.1" y="113.6">C</text>
<text x=".8" y="186.6">B</text>
<text x="418.1" y="186.6">B</text>
<text x=".8" y="259.5">A</text>
<text x="418.1" y="259.5">A</text>
<text x="44.2" y="296.3">5</text>
<text x="127.1" y="296.3">4</text>
<text x="210.1" y="296.3">3</text>
<text x="293" y="296.3">2</text>
<text x="376" y="296.3">1</text>
</g>
</svg>
